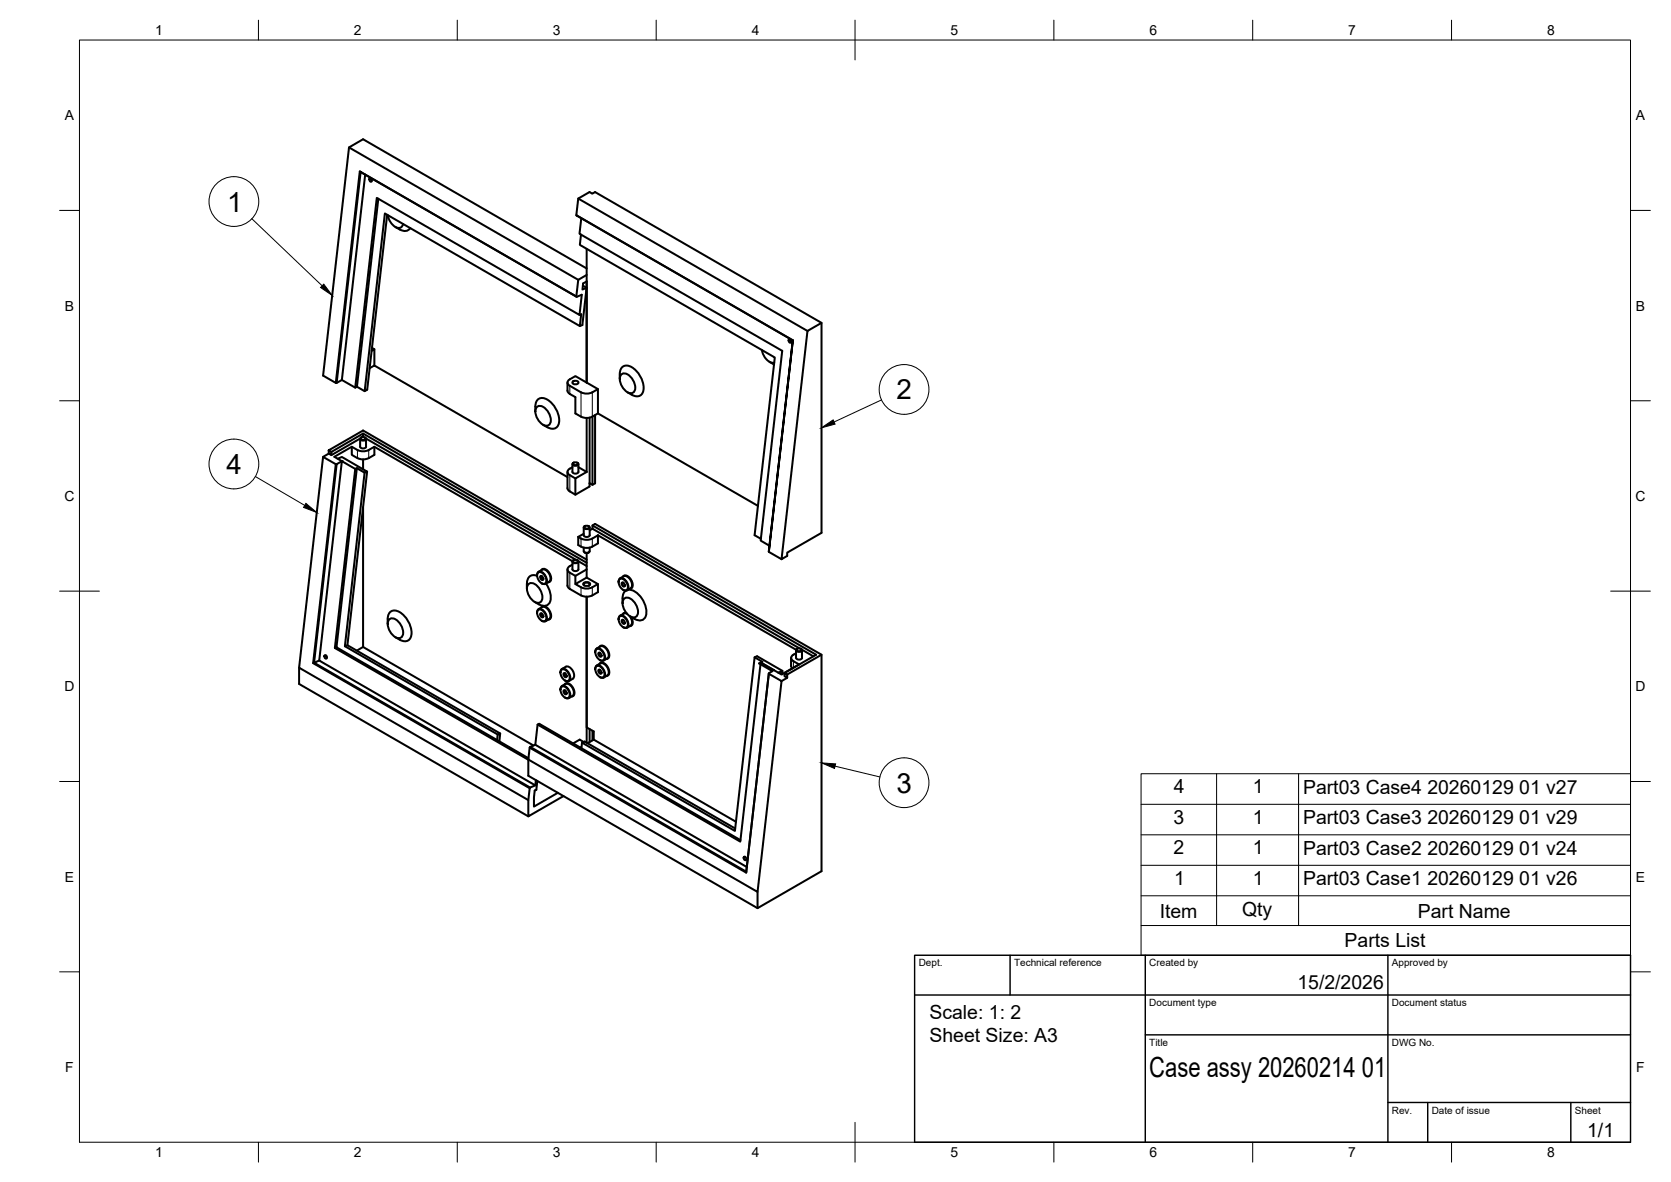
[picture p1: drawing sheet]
<svg xmlns="http://www.w3.org/2000/svg" width="420mm" height="297mm" viewBox="0 0 420 297" stroke-linecap="round" stroke-linejoin="round" font-family="sans-serif">
<!-- layer: Visible -->
<g fill="none" stroke="#000" stroke-width=".51">
<path d="M87.8 37l57.6 33.3M90.5 43.1l-6.1 53.1M90.7 43.2l54.3 31.4 1.3-.5-.6 5-51-29.4-5.4 47.7-3.3-1.9 5.8-51.6M90.7 43.2l-.2-.1 54.4 31.4M90.7 43.2l-6.1 53M92.9 44.9l.5 .1 .1 .6-.5-.1zM95.1 49.9l-5.4 47.3-.4 .2M97.3 54l-5 43.9-.6 .4-2-1.1M97.5 54.1a3.7 3.7 0 0 0 2.8 3.2 1.08 1.08 0 0 0 1-1M99.4 57.1l1.1 .6M103.1 57.3a1.81 1.81 0 0 1-2.6 .3M144.9 54.1l54.4 31.4"/>
<path d="M145.4 49.9l57.6 33.3M146.1 59l-.3 2.5 49 28.3-5.1 44.7 1.6 .9M146.2 54.8l-.5 3.9 51 29.5-5.4 47.7 2.2 1.2M145.7 79.1l.4-.1-.3 2.9-49-28.3-5.1 44.7M146.6 71.8l.9 .5-1.1 9.4-.6 .2M147.5 67.5l-56.2-32.5-3.5 2-6.6 57.4 3.2 1.8 1.6-.7M147.5 70.7l-.9 .5-.1 1.6 1-.5M147.5 69.1l-2.1 1.2-.4 4.3M147.5 62.5v33.6M92.9 92.5l1.2-.7 48.6 28.1M93.5 88.2l.6-.4v4M93.5 87.4l.6 .4"/>
<path d="M142.7 96.1l.1 2.5 1.9 1.2v4.1a4.1 4.1 0 0 0 5.6 0M144.1 95.8l.6-.1a.6 .6 0 0 1 .7 .6l-.7 .3a.6 .6 0 0 1-.8-.6zM146.1 98.6l1.4 .3 1.4-.3M147.5 96.1l-2.8-1.6-1.8 1.1a.83 .83 0 0 0 .4 1.4l2.8 1.6M147.5 96.1l2.8 1.7-1.4 .8M150.3 97.8v6.1l40.3 23.2M155.8 94v1.2M155.8 94a1.83 1.83 0 0 1 .9-1.9 1.83 1.83 0 0 1 2.1 .2 5.9 5.9 0 0 1 2.7 6.5 1.76 1.76 0 0 1-2.7 .4l-1-.6M156.1 94.2a1.66 1.66 0 0 1 2.6 .6l.6 1a2.32 2.32 0 0 1-.1 2.9 2.51 2.51 0 0 1-2.9-1.8 2.91 2.91 0 0 1-.2-2.7zM191.6 88a3.8 3.8 0 0 0 2.7 3.2l.4-.1M193.5 90.9l1.1 .7M198.4 85.3l.4 .1 .1 .7-.5-.2z"/>
<path d="M199.3 85.5l-6 53.2zM206.6 81.1l-3.6 2.1-6.5 57.3 1.4-.8v-.8l8.7-5v-52.8l-57-32.8-.7 .4-.7-.4-2.8 1.6-.4 4.3 54.3 31.3M81.2 114.8l-6 53 57.6 33.3M82.7 113.2l.6 .4v.8l-.6-.4zM82.7 114l-1.5 .8 3.4 1.9M82.7 113.2l8.6-5 56.2 32.4M84.4 116.7l-5.7 50 .3-.2 5.6-49.8 1.4-.8-1.1-.6 1.1-.5 6.3 3.7-.6 .3-2-1.1-.4 .1M84.9 115.3l-.8-.5 4.4-2.5a4.1 4.1 0 0 0 5.6 0l49.9 28.7M88.5 112.3v2l1.4 .8M89.3 117.8l-3.3-1.9-5.7 50.1 54.3 31.4M89.3 117.8l-5.1 45 48.6 28.1M89.7 117.7l-5.1 45 40.4 23.3"/>
<path d="M89.9 115.1l1.4 .4 1.4-.4M90.6 110.3v2a.87 .87 0 0 0 1.5 0l-.1-2M90.6 110.2l-7.3 4.2M90.7 110.1a.71 .71 0 0 1 1.2 .2 .71 .71 0 0 1-1.2-.2zM90.8 110l-.2 .2a.76 .76 0 0 0 .7 .5 .76 .76 0 0 0 .7-.5l-.2-.2M91.3 109.8v-.8l-8 4.6M91.3 109.8l-.2 .1M91.3 109l56.2 32.4M91.3 109.8l.1 .1M91.3 115.5v2.4M91.7 118.8l-5 43.6 38.4 22.2M92 110.2l52.8 30.5"/>
<path d="M92.3 118.5l-4.9 43.6M94.1 112.3v2l-1.4 .8M134.6 102.2v1.2M134.6 102.1a1.83 1.83 0 0 1 .9-1.9 1.83 1.83 0 0 1 2.1 .2 5.9 5.9 0 0 1 2.7 6.6 1.76 1.76 0 0 1-2.7 .3l-1.1-.5M134.9 102.4a1.66 1.66 0 0 1 2.5 .6l.7 1a2.32 2.32 0 0 1-.2 2.9 2.51 2.51 0 0 1-2.9-1.9 2.91 2.91 0 0 1-.1-2.6zM143.9 116.6v2a.87 .87 0 0 0 1.5 0v-2M143.9 117.4a1.38 1.38 0 0 0-1.2 1.4l.6 .6 1.4 .8M144.1 116.4a.71 .71 0 0 1 1.2 .2 .71 .71 0 0 1-1.2-.2zM144.2 116.3l-.2 .2a.76 .76 0 0 0 .7 .6 .76 .76 0 0 0 .7-.6l-.2-.2M144.2 116.3h-.1M145.1 116.3h.1M145.4 117.4l2.1 1.2"/>
<path d="M147.5 118.6l-2.8 1.6v4.1M147.5 105.1v13.5M148.3 105l-.1 17.3-3.5 2-1.4-.8-.5-.4-.1-.4v-4.1M149 104.7v17.1M149.6 104.3v17.2l-.6 .3-.8-.3M91.3 127.5v35.1l42.9 24.8M146.8 138.5a.87 .87 0 0 0 1.5 0M146.8 132.6v1.9a.87 .87 0 0 0 1.5 0v-1.9M146.8 134.1l-1.4 .8M146.8 137.6v.9M146.9 132.4a.71 .71 0 0 1 1.2 .2 .71 .71 0 0 1-1.2-.2zM147 138.8v.1"/>
<path d="M147 132.2l-.2 .2a.76 .76 0 0 0 .7 .6 .76 .76 0 0 0 .7-.6l-.2-.2M147.5 139v6.1M148 138.8l-.9 .1M148.3 137.6v.9M149 132l.6-.3 57 32.8v54.4l-16.1 9.3-57.7-33.2v-4.1l.4-3 1.4-.7 .6-5.1 .4-.2 10.6 6.1 .1-1.4 .7-.2 37.8 21.8M149 132.9v-.9l56.2 32.5-7.9 4.6v.8l.6 .4v-.8l-.6-.4M149 132.9l52 30M149 132.9l-.7 .4M150.3 134.5a3.8 3.8 0 0 1-4.9 .4M150.3 134.5v2.1a3.8 3.8 0 0 1-4.9 .4v-2.1M150.3 134.5l49.9 28.8M193.3 138.7l3.2 1.8"/>
<path d="M97.5 156.8a2.96 2.96 0 0 1 1.1-3.3 4 4 0 0 1 4 2.6 4.8 4.8 0 0 1 .6 4.3 1.76 1.76 0 0 1-2.7 .3M97.8 155.8a1.66 1.66 0 0 1 2.5 .6l.7 .9a2.32 2.32 0 0 1-.2 3 2.51 2.51 0 0 1-2.9-1.9 2.91 2.91 0 0 1-.1-2.6zM132.8 146.9a1.66 1.66 0 0 1 2.5 .6l.7 1a2.32 2.32 0 0 1-.2 2.9 2.51 2.51 0 0 1-2.9-1.9 2.91 2.91 0 0 1-.1-2.6zM134.4 151.3l1.1 .6M135 154v-.1a.75 .75 0 0 1 .4-.8 .75 .75 0 0 1 .9 .1 2.32 2.32 0 0 1 1 2.8l-.6 .2-.5-.2M135 144.6v-.1a.75 .75 0 0 1 .4-.8 .75 .75 0 0 1 .9 .1 2.32 2.32 0 0 1 1 2.8l-.6 .2-.5-.2M135 144.7a1.76 1.76 0 0 0-1.9 .2 1.76 1.76 0 0 0-.6 1.8v1.2M135.3 153.3a1.42 1.42 0 0 1 1.9 1.1 1 1 0 0 1 .2 1 1 1 0 0 1-.8 .7 2.11 2.11 0 0 1-1.3-2.8zM135.3 143.9a1.42 1.42 0 0 1 1.9 1.1 1 1 0 0 1 .2 1.1 1 1 0 0 1-.8 .6 2.11 2.11 0 0 1-1.3-2.8zM135.4 153.1l.9-.5a2.02 2.02 0 0 1 1.8 3l-1 .5M135.9 154.2l.5 .2 .2 .7-.6-.2zM135.9 144.8l.5 .2 .2 .7-.6-.2z"/>
<path d="M136.1 152.7a1.03 1.03 0 0 1 1.7 .2 1.87 1.87 0 0 1 .3 2.8h-.2M136.1 143.3a1.03 1.03 0 0 1 1.7 .2 1.87 1.87 0 0 1 .3 2.8h-.2M136.2 154.2h-.2v.4l.4 .4 .2-.2M136.2 144.8h-.2v.4l.4 .4 .2-.2M136.3 143.2l-.9 .5M136.3 143.2a2.02 2.02 0 0 1 1.8 3l-1 .5M137.3 146.7a4.9 4.9 0 0 1 .8 4.9 1.79 1.79 0 0 1-2.6 .3M142.7 143.1v4.1l.1 .4 3.3 2 1.4 .4a4.5 4.5 0 0 0 2.8-1.2v-2M143.9 141.1v2a.87 .87 0 0 0 1.5 0v-2M143.9 141.9a1.38 1.38 0 0 0-1.2 1.4l.6 .6M144.1 141a.71 .71 0 0 1 1.2 .1 .71 .71 0 0 1-1.2-.1zM144.2 140.8l-.2 .2a.76 .76 0 0 0 .7 .5 .76 .76 0 0 0 .7-.5l-.3-.2"/>
<path d="M144.7 146.8l2.8-1.7 2.8 1.7a4.1 4.1 0 0 1-5.6 0zM144.7 144.7v2.1M145.4 141l2.1 1.2M146.7 146.6l.5-.3h.7l.5 .5a1.02 1.02 0 0 1-1.8 0zM146.9 147.2l-.1-.3a.79 .79 0 0 1 .7-.5 .79 .79 0 0 1 .8 .5l-.2 .3M147.5 143.1l-2.8 1.6-1.4-.8M155.5 146.1v.1M155.5 155.5v.1M155.6 155.5a.75 .75 0 0 1 .3-.8 .75 .75 0 0 1 .9 .1 2.32 2.32 0 0 1 1 2.8l-.6 .2-.5-.2M155.6 146.1a.75 .75 0 0 1 .3-.8 .75 .75 0 0 1 .9 .1 2.32 2.32 0 0 1 1 2.9l-.6 .1-.5-.2M155.8 154.9a1.42 1.42 0 0 1 1.9 1.1 1 1 0 0 1 .2 1.1 1 1 0 0 1-.8 .7 2.11 2.11 0 0 1-1.3-2.9zM155.8 145.6a1.42 1.42 0 0 1 1.9 1 1 1 0 0 1 .2 1.1 1 1 0 0 1-.8 .7 2.11 2.11 0 0 1-1.3-2.8z"/>
<path d="M155.9 145.3l.9-.5a2.02 2.02 0 0 1 1.8 3l-1 .6M156.4 155.8l.5 .2 .2 .7-.6-.1zM156.4 146.4l.5 .2 .2 .7-.6-.1zM156.5 150.3v1.3M156.6 144.9a1.03 1.03 0 0 1 1.7 .3 1.87 1.87 0 0 1 .3 2.7l-.2 .1M156.8 155.8l-.3 .1 .1 .6 .3 .2 .2-.2M156.8 146.4l-.3 .1 .1 .6 .3 .2 .2-.2M156.8 150.6a1.66 1.66 0 0 1 2.6 .5l.6 1a2.32 2.32 0 0 1-.1 2.9 2.51 2.51 0 0 1-2.9-1.8 2.91 2.91 0 0 1-.2-2.6zM157.3 148.4l-.6 1-.2 .9M157.5 154h-.5l-.4 .3M157.7 154.3l-.6-.2-1.2 .6M157.9 148.2a4.7 4.7 0 0 1 4.2 3.5l.4 1.4a2.1 2.1 0 0 1-1.7 2.8l-2.3-1"/>
<path d="M158.3 154.8a1.76 1.76 0 0 1 .3 2.4l-1 .6M158.6 155l.5 1.2a.88 .88 0 0 1-.7 1.1M75.2 167.8v4.1l57.6 33.3M78.7 166.7l54.5 31.4M80.3 166l-1.3 .5 54.3 31.4M81.6 164.7l.5 .1v.7l-.4-.2zM84.6 162.7l-.4 .1M86.7 162.4l.7-.3 38.4 22.2M91.3 162.6l-1.6 .9M99.4 160.2l1.1 .5M140.9 169v-.1a.75 .75 0 0 1 .4-.8 .75 .75 0 0 1 .9 .1 2.32 2.32 0 0 1 1 2.8l-.6 .2-.4-.1M140.9 173.2v.1"/>
<path d="M140.9 173.2a.75 .75 0 0 1 .4-.8 .75 .75 0 0 1 .9 .1 2.32 2.32 0 0 1 1 2.8l-.6 .2-.4-.2M141.1 172.6a1.42 1.42 0 0 1 1.9 1.1 1 1 0 0 1 .3 1.1 1 1 0 0 1-.9 .7 2.11 2.11 0 0 1-1.3-2.9zM141.1 168.3a1.42 1.42 0 0 1 1.9 1.1 1 1 0 0 1 .3 1.1 1 1 0 0 1-.9 .7 2.11 2.11 0 0 1-1.3-2.9zM141.3 172.4l.9-.5a2.02 2.02 0 0 1 1.7 3l-.9 .5M141.7 173.5l.6 .2 .1 .7-.5-.1zM141.7 169.2l.6 .2 .1 .7-.5-.1zM142 172a1.03 1.03 0 0 1 1.7 .3 1.87 1.87 0 0 1 .3 2.7h-.3M142.1 175.3l.1 .1M142.1 171l.1 .1M142.1 173.5l-.2 .1v.4l.4 .4 .2-.2M142.1 169.2l-.2 .1v.4l.4 .4 .2-.2M142.3 167.6l-1 .5"/>
<path d="M142.3 167.5a2.02 2.02 0 0 1 1.7 3.1M144 170.6l-1 .6M149.7 168.1v-.1a.75 .75 0 0 1 .3-.8 .75 .75 0 0 1 .9 .1 2.32 2.32 0 0 1 1 2.9l-.6 .1-.4-.1M149.7 163.9v-.1a.75 .75 0 0 1 .3-.8 .75 .75 0 0 1 .9 .1 2.32 2.32 0 0 1 1 2.8l-.6 .2-.5-.2M149.9 167.5a1.42 1.42 0 0 1 1.9 1 1 1 0 0 1 .3 1.1 1 1 0 0 1-.9 .7 2.11 2.11 0 0 1-1.3-2.8zM149.9 163.2a1.42 1.42 0 0 1 1.9 1.1 1 1 0 0 1 .3 1 1 1 0 0 1-.9 .7 2.11 2.11 0 0 1-1.3-2.8zM150.5 168.4l.5 .1 .2 .7-.6-.1zM150.5 164.1l.5 .1 .2 .8-.6-.2zM150.7 166.8a1.03 1.03 0 0 1 1.7 .3 1.87 1.87 0 0 1 .4 2.7l-.3 .1M150.7 162.6a1.03 1.03 0 0 1 1.7 .2 1.87 1.87 0 0 1 .4 2.7l-.3 .1M150.8 170.2h.1M150.9 164.1h-.3l.1 .6 .4 .2 .1-.2"/>
<path d="M150.9 168.4h-.3l.1 .6 .4 .2 .1-.2M150.9 166.7l-.9 .6M150.9 162.4l-.9 .6M151 166.7a2.02 2.02 0 0 1 1.7 3M151 162.4a2.02 2.02 0 0 1 1.7 3.1l-.9 .5M152.7 169.8l-.9 .5M189.7 165.2l.7-.3 6.3 3.7-.1 .8M191.2 166.9l-5.1 44.6-50.9-29.4M193.3 169.2l-5.7 50.1v-.2M193.3 169.3l3.2 1.9-6 52.9-57.7-33.2M194.6 168.4l-3.3-1.9 .4-.2-2-1.1-4.9 43.6-38.5-22.2M194.6 168.4l-3.3-1.9-.4 .2 3.3 2-.9 .5-5.7 49.9-54.3-31.4"/>
<path d="M196.7 168.6l-1 .4M197.9 170.3l-1.4 .9M198.9 165.3v2.1M198.9 167.4l.3 .6M200.2 163.4v1.9a.87 .87 0 0 0 1.5 0v-1.9M200.2 164.2a1.35 1.35 0 0 0-1.3 1.3l.6 .6 1.4 .9-4.4 2.5-1.9-1.1M200.3 163.2a.71 .71 0 0 1 1.2 .2 .71 .71 0 0 1-1.2-.2zM200.4 163l-.2 .3a.76 .76 0 0 0 .7 .5 .76 .76 0 0 0 .8-.5l-.3-.3M201.6 163.3l2.9 1.6M206.6 164.5l-8.7 5M125 186l.1-1.4 .7-.3-.2 2M125 186l7.9 4.5"/>
<path d="M133.2 187.9l54.4 31.4M134.6 187.2l53.2 30.7M134.7 196.1l-.1 1.3-1.4 .7-.4 3v4.1l8.9-5.1M135.1 196.3l-.2 2.2-.4 .2-.2 4 6-3.5M146.2 188l40 23.1M146.8 186.5l-1-.6-1.7 .9M147.5 186.7v-36.7v32.8l1.8 1v2.1l35.7 20.6M148.3 183.2v3.3M149 183.6v2.4M149.3 185.9l-1.6 .9M187 215.4l.5 .1 .1 .6-.5-.1zM190.5 224.1v4.1"/>
</g>
<!-- layer: Visible Narrow -->
<g fill="none" stroke="#000" stroke-width=".25">
<path d="M143.3 97v2M146.1 98.6v6.1M148.9 98.6v6.1M89.9 113.1v2M92.7 113.1v2M143.3 119.4v4.1M146.1 135.3v2.1M148.9 135.3v2.1M143.3 143.9v4.1M146.1 147.6v2M148.9 147.6v2M196.7 168.8l-.8 .4"/>
<path d="M199.5 166.2v1.6"/>
</g>
<!-- layer: Visible -->
<circle cx="86" cy="115.9" r=".25" fill="#000"/>
<!-- layer: BORDER -->
<g fill="none" stroke="#000" stroke-width=".25">
<path d="M20 10.1h390v276.9h-390zM65 5.1v5M115 5.1v5M165 5.1v5M215 5.1v10M265 5.1v5M315 5.1v5M365 5.1v5M15 52.9h5M410 52.9h5M15 100.7h5M410 100.7h5"/>
<path d="M15 148.6h10M405 148.6h10M15 196.4h5M410 196.4h5M15 244.2h5M410 244.2h5M65 287v5M115 287v5M165 287v5M215 282.1v9.9M265 287v5M315 287v5"/>
<path d="M365 287v5"/>
</g>
<!-- layer: TITLEBLOCK -->
<path d="M230 240.1h180v46.9h-180zM230 250h180M254 240.1v9.9M288 240.1v46.9M349 240.1v46.9M288 260.1h122M349 277.1h61M359 277.1v9.9M395 277.1v9.9" fill="none" stroke="#000" stroke-width=".36"/>
<!-- layer: Parts Lists -->
<path d="M286.9 194.4h123.1v45.7h-123.1zM305.9 194.4v38.2M326.5 194.4v38.2M286.9 217.5h123.1M286.9 209.8h123.1M286.9 202.1h123.1M286.9 232.6h123.1M286.9 225.1h123.1" fill="none" stroke="#000" stroke-width=".25"/>
<!-- layer: Balloons -->
<g fill="none" stroke="#000" stroke-width=".25">
<circle cx="58.8" cy="50.6" r="6.3"/>
<circle cx="227.3" cy="97.9" r="6.3"/>
<circle cx="58.8" cy="116.6" r="6.3"/>
<circle cx="227.3" cy="196.7" r="6.3"/>
</g>
<!-- layer: 0 -->
<path d="M81.4 71.4l2.1 2.8-2.9-2zM206.5 107.5l3-2 .5 1.1zM76.9 126.5l2.8 2.3-3.4-1.3zM206.5 191.7l3.6 .3-.3 1.1z" fill="#000" stroke="#000" stroke-width=".25"/>
<path d="M63.3 55l17.7 16.8M64.2 119.7l12.4 7.3M221.6 100.5l-11.9 5.6M210 192.5l11.2 2.7" fill="none" stroke="#000" stroke-width=".25"/>
<g font-size="7">
<text x="57.1" y="53.2">1</text>
<text x="225.4" y="100.4">2</text>
<text x="57" y="119.1">4</text>
<text x="225.4" y="199.2">3</text>
<text x="289" y="270.6">Case assy 20260214 01</text>
</g>
<g font-size="4.9">
<text x="295.1" y="199.4">4</text>
<text x="315" y="199.4">1</text>
<text x="327.6" y="199.5">Part03 Case4 20260129 01 v27</text>
<text x="295.1" y="207">3</text>
<text x="315" y="207">1</text>
<text x="327.6" y="207.2">Part03 Case3 20260129 01 v29</text>
<text x="295.1" y="214.7">2</text>
<text x="315" y="214.7">1</text>
<text x="327.6" y="214.8">Part03 Case2 20260129 01 v24</text>
<text x="295.2" y="222.4">1</text>
<text x="315" y="222.4">1</text>
<text x="327.6" y="222.5">Part03 Case1 20260129 01 v26</text>
<text x="291.6" y="230.6">Item</text>
<text x="312.3" y="230.1">Qty</text>
<text x="356.5" y="230.6">Part Name</text>
<text x="338.1" y="238">Parts List</text>
<text x="326.2" y="248.5">15/2/2026</text>
<text x="233.7" y="256">Scale: 1: 2</text>
<text x="233.7" y="261.9">Sheet Size: A3</text>
<text x="399.1" y="285.7">1/1</text>
</g>
<g font-size="3.5">
<text x="39" y="8.8">1</text>
<text x="89" y="8.8">2</text>
<text x="139" y="8.8">3</text>
<text x="189" y="8.8">4</text>
<text x="239" y="8.8">5</text>
<text x="289" y="8.8">6</text>
<text x="339" y="8.8">7</text>
<text x="389" y="8.8">8</text>
<text x="16.3" y="30.2">A</text>
<text x="411.3" y="30.2">A</text>
<text x="16.3" y="78">B</text>
<text x="411.3" y="78">B</text>
<text x="16.2" y="125.9">C</text>
<text x="411.2" y="125.9">C</text>
<text x="16.2" y="173.7">D</text>
<text x="411.2" y="173.7">D</text>
<text x="16.3" y="221.6">E</text>
<text x="411.3" y="221.6">E</text>
<text x="16.4" y="269.4">F</text>
<text x="411.4" y="269.4">F</text>
<text x="39" y="290.8">1</text>
<text x="89" y="290.8">2</text>
<text x="139" y="290.8">3</text>
<text x="189" y="290.8">4</text>
<text x="239" y="290.8">5</text>
<text x="289" y="290.8">6</text>
<text x="339" y="290.8">7</text>
<text x="389" y="290.8">8</text>
</g>
<g font-size="2.5">
<text x="231" y="242.9">Dept.</text>
<text x="255" y="242.9">Technical reference</text>
<text x="289" y="242.9">Created by</text>
<text x="350" y="242.9">Approved by</text>
<text x="289" y="252.8">Document type</text>
<text x="350" y="252.8">Document status</text>
<text x="289" y="262.9">Title</text>
<text x="350" y="262.9">DWG No.</text>
<text x="350" y="279.9">Rev.</text>
<text x="360" y="279.9">Date of issue</text>
<text x="396" y="279.9">Sheet</text>
</g>
</svg>
